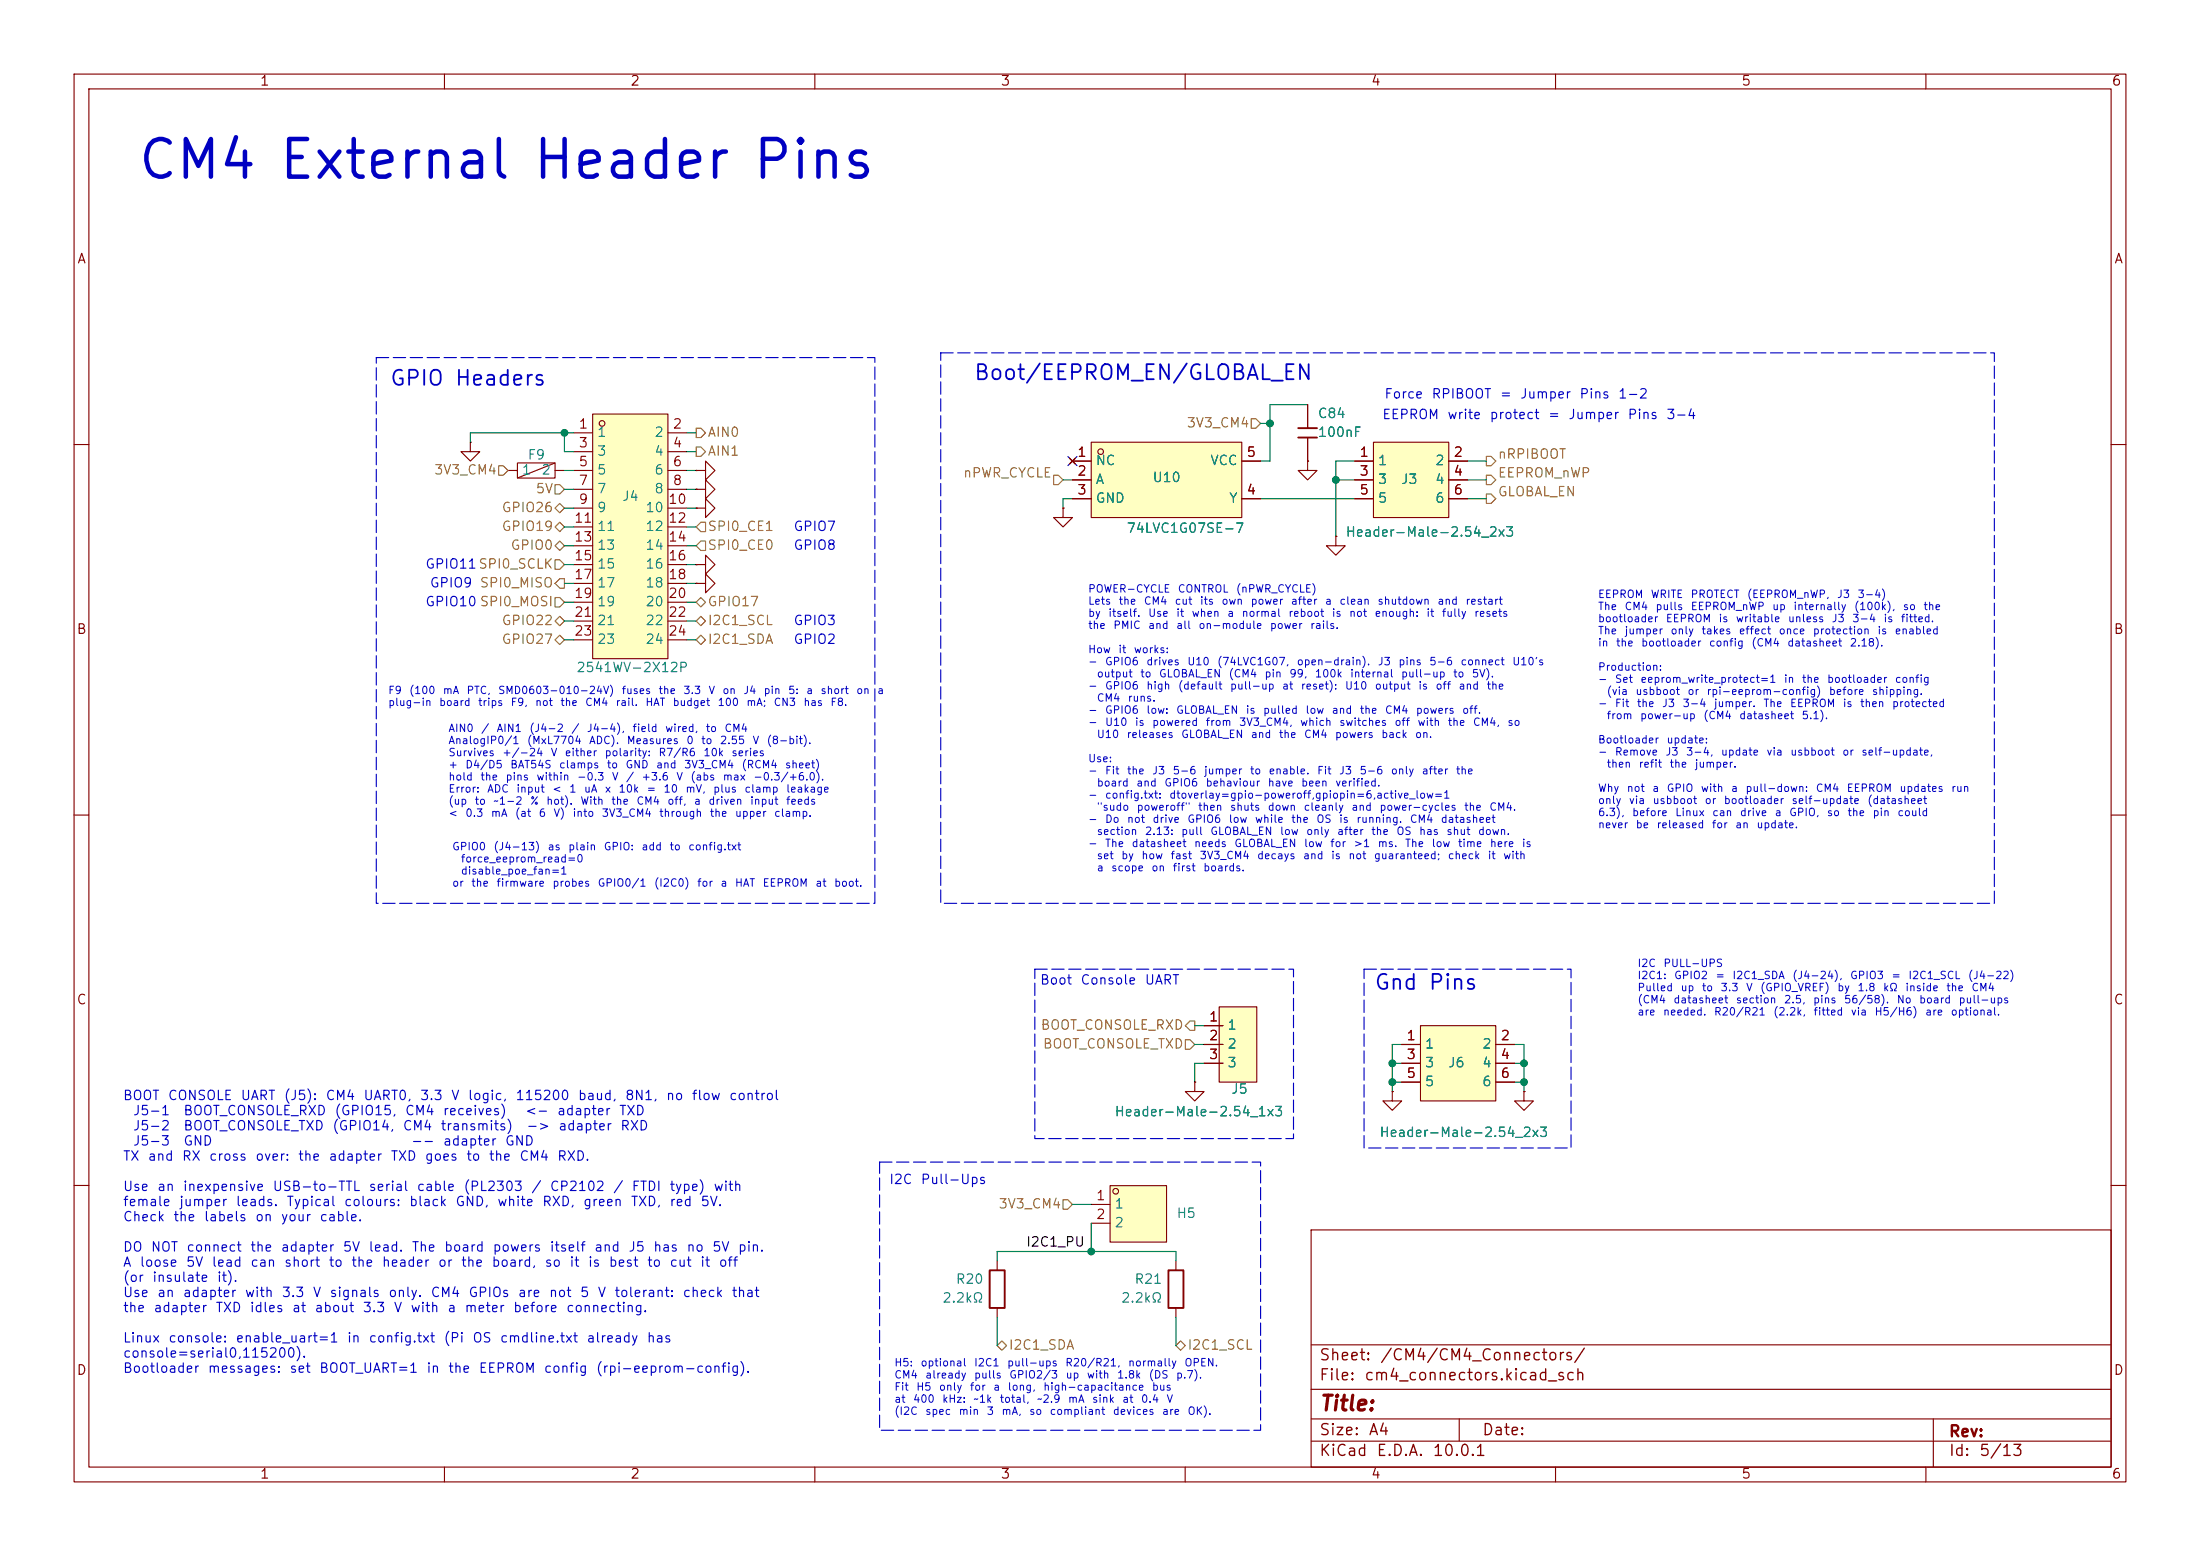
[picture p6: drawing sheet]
<svg xmlns="http://www.w3.org/2000/svg" width="297mm" height="210mm" viewBox="0 0 297 210" stroke-linecap="round" stroke-linejoin="round" font-family="sans-serif">
<g fill="none" stroke="#840000" stroke-width=".15">
<path d="M10 10h277v190h-277zM12 12h273v186h-273zM60 10v2M110 10v2M160 10v2M210 10v2M260 10v2M63.5 59.7v1.3h1.3l-1.3 1.2-1.3-1.2h1.3M63.5 59.7h.1M10 60h2M68.6 63.5h1.2M69.8 62.5h5.1v2h-5.1z"/>
<path d="M74.9 62.5l-5.1 2M74.9 63.5h1.3M94 76.2h1.2v-1.3l1.3 1.3-1.3 1.3v-1.3M94 76.2h.1M94 78.7h1.2v-1.2l1.3 1.2-1.3 1.3v-1.3M94 78.7h.1M94 66h1.2v-1.2l1.3 1.2-1.3 1.3v-1.3M94 66h.1M94 68.6h1.2v-1.3l1.3 1.3-1.3 1.3v-1.3M94 68.6h.1M94 63.5h1.2v-1.3l1.3 1.3-1.3 1.3v-1.3M94 63.5h.1"/>
<path d="M285 60h2M10 110h2M285 110h2M10 160h2M177 166h108v32h-108zM285 160h2M60 198v2M110 198v2M160 198v2M177 194.5h108M177 191.5h108M177 187.5h108"/>
<path d="M177 181.5h108M197 191.5v3M210 198v2M260 198v2M261 191.5v6.5"/>
</g>
<path d="M80 55.9h10.2v33h-10.2z" fill="#ffffc2"/>
<g fill="none" stroke="#840000" stroke-width=".15">
<path d="M77.5 58.4h2.5M80 55.9h10.2v33h-10.2zM90.2 58.4h2.5M77.5 61h2.5M77.5 63.5h2.5M77.5 66h2.5M77.5 68.6h2.5M77.5 71.1h2.5M77.5 73.7h2.5M77.5 76.2h2.5M77.5 78.7h2.5M90.2 61h2.5"/>
<path d="M90.2 63.5h2.5M90.2 66h2.5M90.2 68.6h2.5M90.2 71.1h2.5M90.2 73.7h2.5M90.2 76.2h2.5M90.2 78.7h2.5M77.5 81.3h2.5M77.5 83.8h2.5M77.5 86.4h2.5M90.2 81.3h2.5M90.2 83.8h2.5"/>
<path d="M90.2 86.4h2.5"/>
<circle cx="81.3" cy="57.2" r=".38"/>
</g>
<path d="M164.6 135.9h5.1v10.2h-5.1z" fill="#ffffc2"/>
<path d="M143.5 68.6v1.3h1.3l-1.3 1.2-1.3-1.2h1.3M143.5 68.6h.1M162.6 138.4h2.5M164.6 135.9h5.1v10.2h-5.1zM161.3 146.1v1.2h1.3l-1.3 1.3-1.3-1.3h1.3M161.3 146.1h.1M162.6 141h2.5M162.6 143.5h2.5" fill="none" stroke="#840000" stroke-width=".15"/>
<path d="M147.3 59.7h20.3v10.2h-20.3z" fill="#ffffc2"/>
<g fill="none" stroke="#840000" stroke-width=".15">
<path d="M147.3 59.7h20.3v10.2h-20.3zM176.5 54.6v3.2M176.5 59.1v3.1M144.4 61.8l.8 .8M144.8 62.2h2.5M144.8 64.8h2.5M144.8 67.3h2.5M145.2 61.8l-.8 .8M167.6 62.2h2.6M167.6 67.3h2.6"/>
<circle cx="148.6" cy="61" r=".38"/>
</g>
<path d="M175.3 57.8h2.5M175.3 59.1h2.5" fill="none" stroke="#840000" stroke-width=".25"/>
<path d="M185.4 59.7h10.2v10.2h-10.2z" fill="#ffffc2"/>
<path d="M185.4 59.7h10.2v10.2h-10.2zM176.5 62.2v1.3h1.3l-1.3 1.3-1.2-1.3h1.2M176.5 62.2h.1M180.3 72.4v1.3h1.3l-1.3 1.2-1.2-1.2h1.2M180.3 72.4h.1M182.9 62.2h2.5M182.9 64.8h2.5M182.9 67.3h2.5M195.6 62.2h2.5M195.6 64.8h2.5M195.6 67.3h2.5" fill="none" stroke="#840000" stroke-width=".15"/>
<path d="M149.9 160h7.6v7.6h-7.6z" fill="#ffffc2"/>
<g fill="none" stroke="#840000" stroke-width=".15">
<path d="M147.3 162.6h2.6M147.3 165.1h2.6M149.9 160h7.6v7.6h-7.6z"/>
<circle cx="150.6" cy="160.8" r=".38"/>
</g>
<path d="M191.8 138.4h10.1v10.2h-10.1z" fill="#ffffc2"/>
<g fill="none" stroke="#840000" stroke-width=".15">
<path d="M176.5 54.6v3.2M176.5 59.1v3.1M94 76.2h.1M94 78.7h.1M94 66h.1M94 68.6h.1M94 63.5h.1M143.5 68.6h.1M144.4 61.8l.8 .8M144.8 62.2h2.5M144.8 64.8h2.5M144.8 67.3h2.5"/>
<path d="M145.2 61.8l-.8 .8M167.6 62.2h2.6M167.6 67.3h2.6M176.5 62.2h.1M180.3 72.4h.1M182.9 62.2h2.5M182.9 64.8h2.5M182.9 67.3h2.5M195.6 62.2h2.5M195.6 64.8h2.5M195.6 67.3h2.5M162.6 138.4h2.5"/>
<path d="M191.8 138.4h10.1v10.2h-10.1zM161.3 146.1h.1M162.6 141h2.5M162.6 143.5h2.5M188 147.3v1.3h1.2l-1.2 1.3-1.3-1.3h1.3M188 147.3h.1M189.2 141h2.6M189.2 143.5h2.6M189.2 146.1h2.6M201.9 141h2.6M201.9 143.5h2.6M201.9 146.1h2.6"/>
<path d="M205.7 147.3v1.3h1.3l-1.3 1.3-1.2-1.3h1.2M205.7 147.3h.1M134.6 170.2v1.3M134.6 176.5v1.3M158.7 170.2v1.3M158.7 176.5v1.3"/>
</g>
<path d="M133.6 171.5h2v5h-2zM157.7 171.5h2.1v5h-2.1z" fill="none" stroke="#840000" stroke-width=".25"/>
<g fill="none" stroke="#848400" stroke-width=".15">
<path d="M94 57.8h.6l.6 .6-.6 .7h-.6zM168.9 56.5h.6l.7 .7-.7 .6h-.6zM67.3 62.9h.6l.7 .6-.7 .6h-.6zM74.9 71.1l.7-.6 .6 .6-.6 .7zM74.9 68.6l.7-.7 .6 .7-.6 .6zM74.9 75.6h.7l.6 .6-.6 .6h-.7zM74.9 73.7l.7-.7 .6 .7-.6 .6zM74.9 65.4h.7l.6 .6-.6 .7h-.7zM75.6 78.1h.6v1.3h-.6l-.7-.7zM94 60.3h.6l.6 .7-.6 .6h-.6zM94.6 73h.6v1.3h-.6l-.6-.6zM94.6 70.5h.6v1.3h-.6l-.6-.7z"/>
<path d="M142.2 64.1h.7l.6 .7-.6 .6h-.7zM200.7 64.1h.6l.6 .7-.6 .6h-.6zM200.7 61.6h.6l.6 .6-.6 .7h-.6zM200.7 66.7h.6l.6 .6-.6 .6h-.6zM74.9 80.6h.7l.6 .7-.6 .6h-.7zM74.9 83.8l.7-.6 .6 .6-.6 .7zM74.9 86.4l.7-.7 .6 .7-.6 .6zM94 83.8l.6-.6 .6 .6-.6 .7zM94 86.4l.6-.7 .6 .7-.6 .6zM94 81.3l.6-.7 .6 .7-.6 .6zM160.7 137.8h.6v1.3h-.6l-.7-.7zM160 140.3h.7l.6 .7-.6 .6h-.7z"/>
<path d="M143.5 161.9h.6l.7 .7-.7 .6h-.6zM134.6 181.6l.7-.6 .6 .6-.6 .6zM158.7 181.6l.7-.6 .6 .6-.6 .6z"/>
</g>
<g fill="none" stroke="#008400" stroke-width=".15">
<path d="M76.2 58.4v2.6h1.3M77.5 58.4h-14v1.3M92.7 58.4h1.3M170.2 57.2h1.2M176.5 54.6h-5.1v7.6h-1.2M76.2 63.5h1.3M76.2 76.2h1.3M76.2 73.7h1.3M76.2 71.1h1.3M76.2 68.6h1.3M76.2 66h1.3M76.2 78.7h1.3"/>
<path d="M92.7 63.5h1.3M92.7 76.2h1.3M92.7 73.7h1.3M92.7 71.1h1.3M92.7 68.6h1.3M92.7 66h1.3M92.7 61h1.3M92.7 78.7h1.3M143.5 64.8h1.3M144.8 67.3h-1.3v1.3M170.2 67.3h12.7M180.3 64.8h2.6"/>
<path d="M182.9 62.2h-2.6v10.2M198.1 64.8h2.6M198.1 62.2h2.6M198.1 67.3h2.6M76.2 86.4h1.3M76.2 81.3h1.3M76.2 83.8h1.3M92.7 86.4h1.3M92.7 81.3h1.3M92.7 83.8h1.3M161.3 138.4h1.3M161.3 141h1.3"/>
<path d="M162.6 143.5h-1.3v2.6M188 143.5h1.2M188 146.1h1.2M189.2 141h-1.2v6.3M204.5 143.5h1.2M204.5 141h1.2v6.3M204.5 146.1h1.2M134.6 170.2v-1.3h24.1v1.3M134.6 177.8v3.8M144.8 162.6h2.5M147.3 165.1v3.8M158.7 177.8v3.8"/>
</g>
<path d="M144.2 61.6l1.2 1.2M145.4 61.6l-1.2 1.2" fill="none" stroke="#000084" stroke-width=".15"/>
<path d="M50.8 48.3h67.3v73.6h-67.3zM127 47.6h142.2v74.3h-142.2zM139.7 130.8h34.9v22.9h-34.9zM184.1 130.8h28v24.1h-28zM118.7 156.8h51.5v36.2h-51.5z" fill="none" stroke="#0000c2" stroke-width=".15" stroke-dasharray="1.7 .6"/>
<g fill="#008400" stroke="#008400" stroke-width=".14">
<circle cx="180.3" cy="64.8" r=".46"/>
<circle cx="171.4" cy="57.2" r=".46"/>
<circle cx="76.2" cy="58.4" r=".46"/>
<circle cx="188" cy="143.5" r=".46"/>
<circle cx="205.7" cy="146.1" r=".46"/>
<circle cx="205.7" cy="143.5" r=".46"/>
<circle cx="188" cy="146.1" r=".46"/>
<circle cx="147.3" cy="168.9" r=".46"/>
</g>
<text font-size="5.1" fill="#0000c2" x="18.3" y="25.4">CM4 External Header Pins</text>
<g font-size="2" fill="#0000c2">
<text x="52.5" y="52.6">GPIO Headers</text>
<text x="131.4" y="51.8">Boot/EEPROM_EN/GLOBAL_EN</text>
<text x="185.4" y="134.1">Gnd Pins</text>
</g>
<text font-size="2" fill="#840000" x="178" y="190.9">Title:</text>
<g font-size="1.5" fill="#840000">
<text x="178" y="184">Sheet:</text>
<text x="186.2" y="184">/CM4/CM4_Connectors/</text>
<text x="178" y="186.7">File:</text>
<text x="184.1" y="186.7">cm4_connectors.kicad_sch</text>
<text x="178" y="196.9">KiCad</text>
<text x="178" y="194.1">Size:</text>
<text x="184.7" y="194.1">A4</text>
<text x="185.7" y="196.9">E.D.A.</text>
<text x="193.3" y="196.9">10.0.1</text>
<text x="200" y="194.1">Date:</text>
<text x="263" y="194.3">Rev:</text>
<text x="263" y="196.9">Id:</text>
<text x="267.1" y="196.9">5/13</text>
</g>
<g font-size="1.3" fill="#840000">
<text x="35" y="11.9">1</text>
<text x="85" y="11.9">2</text>
<text x="135" y="11.9">3</text>
<text x="185" y="11.9">4</text>
<text x="235" y="11.9">5</text>
<text x="285" y="11.9">6</text>
<text x="10.3" y="35.9">A</text>
<text x="285.3" y="35.9">A</text>
<text x="78" y="58.2">1</text>
<text x="90.7" y="58.2">2</text>
<text x="78" y="60.7">3</text>
<text x="78" y="63.2">5</text>
<text x="78" y="65.8">7</text>
<text x="90.7" y="60.7">4</text>
<text x="90.7" y="63.2">6</text>
<text x="90.7" y="65.8">8</text>
<text x="145.3" y="62">1</text>
<text x="145.3" y="64.5">2</text>
<text x="168.2" y="62">5</text>
<text x="183.4" y="62">1</text>
<text x="183.4" y="64.5">3</text>
<text x="196.1" y="62">2</text>
<text x="196.1" y="64.5">4</text>
<text x="77.4" y="70.9">11</text>
<text x="78" y="68.3">9</text>
<text x="90.1" y="68.3">10</text>
<text x="90.1" y="70.9">12</text>
<text x="145.3" y="67.1">3</text>
<text x="168.2" y="67.1">4</text>
<text x="183.4" y="67.1">5</text>
<text x="196.1" y="67.1">6</text>
<text x="77.4" y="73.4">13</text>
<text x="77.4" y="75.9">15</text>
<text x="90.1" y="73.4">14</text>
<text x="90.1" y="75.9">16</text>
<text x="77.4" y="78.5">17</text>
<text x="77.4" y="81">19</text>
<text x="77.4" y="83.6">21</text>
<text x="90.1" y="78.5">18</text>
<text x="90.1" y="81">20</text>
<text x="90.1" y="83.6">22</text>
<text x="10.3" y="85.9">B</text>
<text x="77.4" y="86.1">23</text>
<text x="90.1" y="86.1">24</text>
<text x="285.3" y="85.9">B</text>
<text x="10.3" y="135.9">C</text>
<text x="285.3" y="135.9">C</text>
<text x="163.1" y="138.2">1</text>
<text x="163.1" y="140.7">2</text>
<text x="163.1" y="143.3">3</text>
<text x="189.8" y="140.7">1</text>
<text x="189.8" y="143.3">3</text>
<text x="202.5" y="140.7">2</text>
<text x="202.5" y="143.3">4</text>
<text x="189.8" y="145.8">5</text>
<text x="202.5" y="145.8">6</text>
<text x="147.9" y="162.3">1</text>
<text x="147.9" y="164.8">2</text>
<text x="10.3" y="185.9">D</text>
<text x="285.3" y="185.9">D</text>
<text x="35" y="199.9">1</text>
<text x="85" y="199.9">2</text>
<text x="135" y="199.9">3</text>
<text x="185" y="199.9">4</text>
<text x="235" y="199.9">5</text>
<text x="285" y="199.9">6</text>
</g>
<g font-size="1.3" fill="#008484">
<text x="80.5" y="59.3">1</text>
<text x="88.2" y="59.3">2</text>
<text x="177.8" y="59.3">100nF</text>
<text x="177.8" y="56.7">C84</text>
<text x="70.4" y="64.4">1</text>
<text x="71.1" y="62.3">F9</text>
<text x="73" y="64.4">2</text>
<text x="80.5" y="61.8">3</text>
<text x="80.5" y="64.4">5</text>
<text x="88.2" y="61.8">4</text>
<text x="88.2" y="64.4">6</text>
<text x="147.8" y="63.1">NC</text>
<text x="147.8" y="65.6">A</text>
<text x="155.5" y="65.4">U10</text>
<text x="163.3" y="63.1">VCC</text>
<text x="185.9" y="63.1">1</text>
<text x="185.9" y="65.6">3</text>
<text x="189.1" y="65.6">J3</text>
<text x="193.7" y="63.1">2</text>
<text x="193.7" y="65.6">4</text>
<text x="80.5" y="66.9">7</text>
<text x="80.5" y="69.4">9</text>
<text x="80.5" y="72">11</text>
<text x="83.9" y="67.9">J4</text>
<text x="87" y="69.4">10</text>
<text x="87" y="72">12</text>
<text x="88.2" y="66.9">8</text>
<text x="147.8" y="68.2">GND</text>
<text x="165.8" y="68.2">Y</text>
<text x="185.9" y="68.2">5</text>
<text x="193.7" y="68.2">6</text>
<text x="80.5" y="74.5">13</text>
<text x="80.5" y="77.1">15</text>
<text x="87" y="74.5">14</text>
<text x="87" y="77.1">16</text>
<text x="152" y="72.2">74LVC1G07SE-7</text>
<text x="181.6" y="72.7">Header-Male-2.54_2x3</text>
<text x="80.5" y="79.6">17</text>
<text x="80.5" y="82.1">19</text>
<text x="87" y="79.6">18</text>
<text x="87" y="82.1">20</text>
<text x="80.5" y="84.7">21</text>
<text x="80.5" y="87.2">23</text>
<text x="87" y="84.7">22</text>
<text x="87" y="87.2">24</text>
<text x="77.7" y="91">2541WV-2X12P</text>
<text x="165.6" y="139.3">1</text>
<text x="165.6" y="141.8">2</text>
<text x="192.3" y="141.8">1</text>
<text x="200" y="141.8">2</text>
<text x="165.6" y="144.4">3</text>
<text x="166.1" y="147.9">J5</text>
<text x="192.3" y="144.4">3</text>
<text x="192.3" y="146.9">5</text>
<text x="195.4" y="144.4">J6</text>
<text x="200" y="144.4">4</text>
<text x="200" y="146.9">6</text>
<text x="150.4" y="151">Header-Male-2.54_1x3</text>
<text x="186.1" y="153.8">Header-Male-2.54_2x3</text>
<text x="150.4" y="163.4">1</text>
<text x="150.4" y="166">2</text>
<text x="158.8" y="164.7">H5</text>
<text x="128.9" y="173.6">R20</text>
<text x="153.1" y="173.6">R21</text>
<text x="127.1" y="176.1">2.2kΩ</text>
<text x="151.3" y="176.1">2.2kΩ</text>
</g>
<g font-size="1.3" fill="#848400">
<text x="95.4" y="59.3">AIN0</text>
<text x="160.1" y="58">3V3_CM4</text>
<text x="58.5" y="64.4">3V3_CM4</text>
<text x="95.4" y="61.8">AIN1</text>
<text x="129.9" y="64.8">nPWR_CYCLE</text>
<text x="202.1" y="64.8">EEPROM_nWP</text>
<text x="202.1" y="62.2">nRPIBOOT</text>
<text x="67.6" y="72">GPIO19</text>
<text x="67.6" y="69.4">GPIO26</text>
<text x="72.2" y="66.9">5V</text>
<text x="95.4" y="72">SPI0_CE1</text>
<text x="202.1" y="67.3">GLOBAL_EN</text>
<text x="68.9" y="74.5">GPIO0</text>
<text x="95.4" y="74.5">SPI0_CE0</text>
<text x="95.4" y="82.1">GPIO17</text>
<text x="67.6" y="84.7">GPIO22</text>
<text x="67.6" y="87.2">GPIO27</text>
<text x="95.4" y="84.7">I2C1_SCL</text>
<text x="95.4" y="87.2">I2C1_SDA</text>
<text x="140.4" y="139.3">BOOT_CONSOLE_RXD</text>
<text x="140.7" y="141.8">BOOT_CONSOLE_TXD</text>
<text x="134.7" y="163.4">3V3_CM4</text>
<text x="136.1" y="182.5">I2C1_SDA</text>
<text x="160.2" y="182.5">I2C1_SCL</text>
</g>
<g font-size="1.3" fill="#0000c2">
<text x="186.5" y="56.9">EEPROM</text>
<text x="186.8" y="54.1">Force</text>
<text x="193.2" y="54.1">RPIBOOT</text>
<text x="195.3" y="56.9">write</text>
<text x="201" y="56.9">protect</text>
<text x="202.4" y="54.1">=</text>
<text x="205.1" y="54.1">Jumper</text>
<text x="208.9" y="56.9">=</text>
<text x="211.6" y="56.9">Jumper</text>
<text x="213.1" y="54.1">Pins</text>
<text x="218.4" y="54.1">1-2</text>
<text x="219.6" y="56.9">Pins</text>
<text x="224.9" y="56.9">3-4</text>
<text x="107" y="72">GPIO7</text>
<text x="57.3" y="77.1">GPIO11SPI0_SCLK</text>
<text x="107" y="74.5">GPIO8</text>
<text x="57.3" y="82.1">GPIO10 SPI0_MOSI</text>
<text x="57.9" y="79.6">GPIO9 SPI0_MISO</text>
<text x="107" y="87.2">GPIO2</text>
<text x="107" y="84.7">GPIO3</text>
<text x="140.3" y="133.2">Boot</text>
<text x="145.8" y="133.2">Console</text>
<text x="154.4" y="133.2">UART</text>
<text x="16.5" y="148.8">BOOT</text>
<text x="22.6" y="148.8">CONSOLE</text>
<text x="32.4" y="148.8">UART</text>
<text x="38.2" y="148.8">(J5):</text>
<text x="43.9" y="148.8">CM4</text>
<text x="49" y="148.8">UART0,</text>
<text x="56.6" y="148.8">3.3</text>
<text x="60.8" y="148.8">V</text>
<text x="63.1" y="148.8">logic,</text>
<text x="69.5" y="148.8">115200</text>
<text x="77.9" y="148.8">baud,</text>
<text x="84.3" y="148.8">8N1,</text>
<text x="89.8" y="148.8">no</text>
<text x="93.3" y="148.8">flow</text>
<text x="98.3" y="148.8">control</text>
<text x="17.9" y="150.8">J5-1</text>
<text x="17.9" y="152.9">J5-2</text>
<text x="17.9" y="154.9">J5-3</text>
<text x="24.7" y="150.8">BOOT_CONSOLE_RXD</text>
<text x="24.7" y="152.9">BOOT_CONSOLE_TXD</text>
<text x="24.7" y="154.9">GND</text>
<text x="44.8" y="152.9">(GPIO14,</text>
<text x="45.1" y="150.8">(GPIO15,</text>
<text x="54.3" y="152.9">CM4</text>
<text x="54.6" y="150.8">CM4</text>
<text x="55.4" y="154.9">--</text>
<text x="59.4" y="152.9">transmits)</text>
<text x="59.7" y="150.8">receives)</text>
<text x="59.7" y="154.9">adapter</text>
<text x="68.1" y="154.9">GND</text>
<text x="70.8" y="150.8">&lt;-</text>
<text x="71" y="152.9">-&gt;</text>
<text x="75.1" y="150.8">adapter</text>
<text x="75.3" y="152.9">adapter</text>
<text x="83.5" y="150.8">TXD</text>
<text x="83.7" y="152.9">RXD</text>
<text x="16.5" y="157">TX</text>
<text x="16.5" y="161.1">Use</text>
<text x="19.9" y="157">and</text>
<text x="21.1" y="161.1">an</text>
<text x="24.5" y="157">RX</text>
<text x="24.6" y="161.1">inexpensive</text>
<text x="28.1" y="157">cross</text>
<text x="34.4" y="157">over:</text>
<text x="36.7" y="161.1">USB-to-TTL</text>
<text x="40.1" y="157">the</text>
<text x="44.3" y="157">adapter</text>
<text x="49.7" y="161.1">serial</text>
<text x="52.6" y="157">TXD</text>
<text x="56.2" y="161.1">cable</text>
<text x="57.3" y="157">goes</text>
<text x="62.5" y="161.1">(PL2303</text>
<text x="62.8" y="157">to</text>
<text x="65.9" y="157">the</text>
<text x="70" y="157">CM4</text>
<text x="71.6" y="161.1">/</text>
<text x="74.1" y="161.1">CP2102</text>
<text x="75.1" y="157">RXD.</text>
<text x="82.7" y="161.1">/</text>
<text x="85.2" y="161.1">FTDI</text>
<text x="90.3" y="161.1">type)</text>
<text x="96.2" y="161.1">with</text>
<text x="119.9" y="160.1">I2C</text>
<text x="124.2" y="160.1">Pull-Ups</text>
<text x="16.5" y="163.1">female</text>
<text x="16.5" y="165.2">Check</text>
<text x="23.3" y="165.2">the</text>
<text x="24.1" y="163.1">jumper</text>
<text x="27.4" y="165.2">labels</text>
<text x="31.7" y="163.1">leads.</text>
<text x="34.4" y="165.2">on</text>
<text x="37.8" y="165.2">your</text>
<text x="38.6" y="163.1">Typical</text>
<text x="43" y="165.2">cable.</text>
<text x="46.4" y="163.1">colours:</text>
<text x="55.1" y="163.1">black</text>
<text x="61.4" y="163.1">GND,</text>
<text x="67" y="163.1">white</text>
<text x="73.1" y="163.1">RXD,</text>
<text x="78.6" y="163.1">green</text>
<text x="85.1" y="163.1">TXD,</text>
<text x="90.3" y="163.1">red</text>
<text x="94.5" y="163.1">5V.</text>
<text x="16.5" y="169.2">DO</text>
<text x="16.5" y="171.3">A</text>
<text x="16.5" y="173.3">(or</text>
<text x="18.8" y="171.3">loose</text>
<text x="20.3" y="169.2">NOT</text>
<text x="20.5" y="173.3">insulate</text>
<text x="25" y="171.3">5V</text>
<text x="25.1" y="169.2">connect</text>
<text x="28.5" y="171.3">lead</text>
<text x="29.2" y="173.3">it).</text>
<text x="33.7" y="169.2">the</text>
<text x="33.7" y="171.3">can</text>
<text x="37.8" y="169.2">adapter</text>
<text x="38.3" y="171.3">short</text>
<text x="44.3" y="171.3">to</text>
<text x="46.2" y="169.2">5V</text>
<text x="47.3" y="171.3">the</text>
<text x="49.7" y="169.2">lead.</text>
<text x="51.5" y="171.3">header</text>
<text x="55.5" y="169.2">The</text>
<text x="59" y="171.3">or</text>
<text x="59.9" y="169.2">board</text>
<text x="62.1" y="171.3">the</text>
<text x="66.3" y="171.3">board,</text>
<text x="66.4" y="169.2">powers</text>
<text x="73.4" y="171.3">so</text>
<text x="74.1" y="169.2">itself</text>
<text x="76.8" y="171.3">it</text>
<text x="79.3" y="171.3">is</text>
<text x="80.1" y="169.2">and</text>
<text x="82.1" y="171.3">best</text>
<text x="84.7" y="169.2">J5</text>
<text x="87.3" y="171.3">to</text>
<text x="88.1" y="169.2">has</text>
<text x="90.3" y="171.3">cut</text>
<text x="92.6" y="169.2">no</text>
<text x="94.4" y="171.3">it</text>
<text x="96.1" y="169.2">5V</text>
<text x="96.9" y="171.3">off</text>
<text x="99.5" y="169.2">pin.</text>
<text x="16.5" y="175.4">Use</text>
<text x="16.5" y="177.4">the</text>
<text x="20.6" y="177.4">adapter</text>
<text x="21.1" y="175.4">an</text>
<text x="24.6" y="175.4">adapter</text>
<text x="29" y="177.4">TXD</text>
<text x="33" y="175.4">with</text>
<text x="33.6" y="177.4">idles</text>
<text x="37.9" y="175.4">3.3</text>
<text x="39.3" y="177.4">at</text>
<text x="42.1" y="175.4">V</text>
<text x="42.4" y="177.4">about</text>
<text x="44.4" y="175.4">signals</text>
<text x="48.9" y="177.4">3.3</text>
<text x="52.3" y="175.4">only.</text>
<text x="53.1" y="177.4">V</text>
<text x="55.3" y="177.4">with</text>
<text x="58" y="175.4">CM4</text>
<text x="60.3" y="177.4">a</text>
<text x="62.6" y="177.4">meter</text>
<text x="63.2" y="175.4">GPIOs</text>
<text x="69.2" y="177.4">before</text>
<text x="69.8" y="175.4">are</text>
<text x="74" y="175.4">not</text>
<text x="76.3" y="177.4">connecting.</text>
<text x="78.2" y="175.4">5</text>
<text x="80.6" y="175.4">V</text>
<text x="82.9" y="175.4">tolerant:</text>
<text x="92.1" y="175.4">check</text>
<text x="98.7" y="175.4">that</text>
<text x="16.5" y="181.5">Linux</text>
<text x="16.5" y="183.6">console=serial0,115200).</text>
<text x="16.5" y="185.6">Bootloader</text>
<text x="22.6" y="181.5">console:</text>
<text x="28" y="185.6">messages:</text>
<text x="31.7" y="181.5">enable_uart=1</text>
<text x="39" y="185.6">set</text>
<text x="43" y="185.6">BOOT_UART=1</text>
<text x="46.8" y="181.5">in</text>
<text x="49.7" y="181.5">config.txt</text>
<text x="57.5" y="185.6">in</text>
<text x="59.8" y="181.5">(Pi</text>
<text x="60.4" y="185.6">the</text>
<text x="63.7" y="181.5">OS</text>
<text x="64.5" y="185.6">EEPROM</text>
<text x="67.4" y="181.5">cmdline.txt</text>
<text x="73.3" y="185.6">config</text>
<text x="79.1" y="181.5">already</text>
<text x="80.4" y="185.6">(rpi-eeprom-config).</text>
<text x="87.2" y="181.5">has</text>
</g>
<text font-size="1.3" x="138.4" y="168.6">I2C1_PU</text>
<g font-size="1" fill="#0000c2">
<text x="146.8" y="80.2">POWER-CYCLE</text>
<text x="146.8" y="81.9">Lets</text>
<text x="146.8" y="83.5">by</text>
<text x="149.5" y="83.5">itself.</text>
<text x="150.9" y="81.9">the</text>
<text x="154.3" y="81.9">CM4</text>
<text x="154.9" y="83.5">Use</text>
<text x="158.5" y="81.9">cut</text>
<text x="158.7" y="83.5">it</text>
<text x="158.9" y="80.2">CONTROL</text>
<text x="160.8" y="83.5">when</text>
<text x="161.9" y="81.9">its</text>
<text x="164.8" y="81.9">own</text>
<text x="165.6" y="83.5">a</text>
<text x="166.8" y="80.2">(nPWR_CYCLE)</text>
<text x="167.5" y="83.5">normal</text>
<text x="168.8" y="81.9">power</text>
<text x="173.8" y="83.5">reboot</text>
<text x="174.2" y="81.9">after</text>
<text x="178.8" y="81.9">a</text>
<text x="179.7" y="83.5">is</text>
<text x="180.7" y="81.9">clean</text>
<text x="182" y="83.5">not</text>
<text x="185.5" y="83.5">enough:</text>
<text x="185.9" y="81.9">shutdown</text>
<text x="192.5" y="83.5">it</text>
<text x="194" y="81.9">and</text>
<text x="194.6" y="83.5">fully</text>
<text x="197.8" y="81.9">restart</text>
<text x="198.9" y="83.5">resets</text>
<text x="215.6" y="81">EEPROM</text>
<text x="215.6" y="82.6">The</text>
<text x="219.2" y="82.6">CM4</text>
<text x="222.8" y="81">WRITE</text>
<text x="223.4" y="82.6">pulls</text>
<text x="228.2" y="81">PROTECT</text>
<text x="228.2" y="82.6">EEPROM_nWP</text>
<text x="235.8" y="81">(EEPROM_nWP,</text>
<text x="239.2" y="82.6">up</text>
<text x="242" y="82.6">internally</text>
<text x="247.9" y="81">J3</text>
<text x="250.2" y="82.6">(100k),</text>
<text x="250.7" y="81">3-4)</text>
<text x="256.8" y="82.6">so</text>
<text x="259.6" y="82.6">the</text>
<text x="146.8" y="85.1">the</text>
<text x="146.8" y="88.4">How</text>
<text x="150.2" y="85.1">PMIC</text>
<text x="150.9" y="88.4">it</text>
<text x="153" y="88.4">works:</text>
<text x="154.9" y="85.1">and</text>
<text x="158.7" y="85.1">all</text>
<text x="161.7" y="85.1">on-module</text>
<text x="171.4" y="85.1">power</text>
<text x="176.8" y="85.1">rails.</text>
<text x="215.6" y="84.2">bootloader</text>
<text x="215.6" y="85.9">The</text>
<text x="215.6" y="87.5">in</text>
<text x="218.1" y="87.5">the</text>
<text x="219.2" y="85.9">jumper</text>
<text x="221.5" y="87.5">bootloader</text>
<text x="224.8" y="84.2">EEPROM</text>
<text x="225.4" y="85.9">only</text>
<text x="229.6" y="85.9">takes</text>
<text x="230.6" y="87.5">config</text>
<text x="231.9" y="84.2">is</text>
<text x="234.3" y="84.2">writable</text>
<text x="234.7" y="85.9">effect</text>
<text x="236.4" y="87.5">(CM4</text>
<text x="240" y="85.9">once</text>
<text x="241.2" y="87.5">datasheet</text>
<text x="241.3" y="84.2">unless</text>
<text x="244.7" y="85.9">protection</text>
<text x="247.2" y="84.2">J3</text>
<text x="249.6" y="87.5">2.18).</text>
<text x="250" y="84.2">3-4</text>
<text x="253.4" y="85.9">is</text>
<text x="254.2" y="84.2">is</text>
<text x="255.7" y="85.9">enabled</text>
<text x="256.5" y="84.2">fitted.</text>
<text x="52.3" y="93.9">F9</text>
<text x="52.3" y="95.5">plug-in</text>
<text x="55.2" y="93.9">(100</text>
<text x="59.2" y="95.5">board</text>
<text x="59.7" y="93.9">mA</text>
<text x="62.9" y="93.9">PTC,</text>
<text x="64.5" y="95.5">trips</text>
<text x="67.2" y="93.9">SMD0603-010-24V)</text>
<text x="68.9" y="95.5">F9,</text>
<text x="72.2" y="95.5">not</text>
<text x="75.6" y="95.5">the</text>
<text x="78.9" y="95.5">CM4</text>
<text x="83" y="95.5">rail.</text>
<text x="83.8" y="93.9">fuses</text>
<text x="87" y="95.5">HAT</text>
<text x="88.8" y="93.9">the</text>
<text x="90.7" y="95.5">budget</text>
<text x="92.2" y="93.9">3.3</text>
<text x="95.6" y="93.9">V</text>
<text x="96.8" y="95.5">100</text>
<text x="97.4" y="93.9">on</text>
<text x="100.3" y="93.9">J4</text>
<text x="100.7" y="95.5">mA;</text>
<text x="103" y="93.9">pin</text>
<text x="104.4" y="95.5">CN3</text>
<text x="106.3" y="93.9">5:</text>
<text x="108.4" y="95.5">has</text>
<text x="108.8" y="93.9">a</text>
<text x="110.7" y="93.9">short</text>
<text x="112" y="95.5">F8.</text>
<text x="115.5" y="93.9">on</text>
<text x="118.3" y="93.9">a</text>
<text x="146.8" y="90">-</text>
<text x="146.8" y="93.3">-</text>
<text x="148" y="91.7">output</text>
<text x="148" y="94.9">CM4</text>
<text x="149.1" y="90">GPIO6</text>
<text x="149.1" y="93.3">GPIO6</text>
<text x="152.2" y="94.9">runs.</text>
<text x="153.9" y="91.7">to</text>
<text x="154.7" y="90">drives</text>
<text x="154.7" y="93.3">high</text>
<text x="156.4" y="91.7">GLOBAL_EN</text>
<text x="158.9" y="93.3">(default</text>
<text x="160.2" y="90">U10</text>
<text x="164.2" y="90">(74LVC1G07,</text>
<text x="165.8" y="91.7">(CM4</text>
<text x="166" y="93.3">pull-up</text>
<text x="170.6" y="91.7">pin</text>
<text x="173" y="93.3">at</text>
<text x="174" y="91.7">99,</text>
<text x="175" y="90">open-drain).</text>
<text x="175.5" y="93.3">reset):</text>
<text x="177.4" y="91.7">100k</text>
<text x="181.5" y="93.3">U10</text>
<text x="182.2" y="91.7">internal</text>
<text x="185.5" y="93.3">output</text>
<text x="185.9" y="90">J3</text>
<text x="188.7" y="90">pins</text>
<text x="189.1" y="91.7">pull-up</text>
<text x="191.4" y="93.3">is</text>
<text x="192.9" y="90">5-6</text>
<text x="193.7" y="93.3">off</text>
<text x="196.1" y="91.7">to</text>
<text x="196.8" y="93.3">and</text>
<text x="197.1" y="90">connect</text>
<text x="198.6" y="91.7">5V).</text>
<text x="200.6" y="93.3">the</text>
<text x="204.1" y="90">U10's</text>
<text x="215.6" y="90.8">Production:</text>
<text x="215.6" y="92.4">-</text>
<text x="215.6" y="95.7">-</text>
<text x="216.8" y="94">(via</text>
<text x="217.9" y="92.4">Set</text>
<text x="217.9" y="95.7">Fit</text>
<text x="220.7" y="94">usbboot</text>
<text x="220.9" y="95.7">the</text>
<text x="221.4" y="92.4">eeprom_write_protect=1</text>
<text x="224.3" y="95.7">J3</text>
<text x="227.1" y="95.7">3-4</text>
<text x="227.7" y="94">or</text>
<text x="230.3" y="94">rpi-eeprom-config)</text>
<text x="231.3" y="95.7">jumper.</text>
<text x="238" y="95.7">The</text>
<text x="240.7" y="92.4">in</text>
<text x="241.6" y="95.7">EEPROM</text>
<text x="243.2" y="92.4">the</text>
<text x="246.6" y="92.4">bootloader</text>
<text x="246.8" y="94">before</text>
<text x="248.7" y="95.7">is</text>
<text x="251" y="95.7">then</text>
<text x="252.6" y="94">shipping.</text>
<text x="255.3" y="95.7">protected</text>
<text x="255.7" y="92.4">config</text>
<text x="60.5" y="99">AIN0</text>
<text x="60.5" y="100.7">AnalogIP0/1</text>
<text x="64.9" y="99">/</text>
<text x="67" y="99">AIN1</text>
<text x="71.1" y="100.7">(MxL7704</text>
<text x="71.4" y="99">(J4-2</text>
<text x="77" y="99">/</text>
<text x="79.1" y="99">J4-4),</text>
<text x="79.4" y="100.7">ADC).</text>
<text x="84.5" y="100.7">Measures</text>
<text x="85.3" y="99">field</text>
<text x="89.7" y="99">wired,</text>
<text x="92.6" y="100.7">0</text>
<text x="94.6" y="100.7">to</text>
<text x="95.2" y="99">to</text>
<text x="97.1" y="100.7">2.55</text>
<text x="97.7" y="99">CM4</text>
<text x="101.5" y="100.7">V</text>
<text x="103.4" y="100.7">(8-bit).</text>
<text x="146.8" y="96.6">-</text>
<text x="146.8" y="98.2">-</text>
<text x="148" y="99.9">U10</text>
<text x="149.1" y="96.6">GPIO6</text>
<text x="149.1" y="98.2">U10</text>
<text x="152" y="99.9">releases</text>
<text x="153.1" y="98.2">is</text>
<text x="154.7" y="96.6">low:</text>
<text x="155.5" y="98.2">powered</text>
<text x="158.7" y="96.6">GLOBAL_EN</text>
<text x="159.4" y="99.9">GLOBAL_EN</text>
<text x="162.7" y="98.2">from</text>
<text x="167.2" y="98.2">3V3_CM4,</text>
<text x="168.1" y="96.6">is</text>
<text x="168.8" y="99.9">and</text>
<text x="170.4" y="96.6">pulled</text>
<text x="172.6" y="99.9">the</text>
<text x="175.4" y="98.2">which</text>
<text x="176" y="99.9">CM4</text>
<text x="176.2" y="96.6">low</text>
<text x="179.7" y="96.6">and</text>
<text x="180.1" y="99.9">powers</text>
<text x="180.7" y="98.2">switches</text>
<text x="183.5" y="96.6">the</text>
<text x="186.4" y="99.9">back</text>
<text x="186.9" y="96.6">CM4</text>
<text x="188.2" y="98.2">off</text>
<text x="190.9" y="99.9">on.</text>
<text x="191.1" y="96.6">powers</text>
<text x="191.3" y="98.2">with</text>
<text x="195.4" y="98.2">the</text>
<text x="197.3" y="96.6">off.</text>
<text x="198.8" y="98.2">CM4,</text>
<text x="203.4" y="98.2">so</text>
<text x="215.6" y="100.6">Bootloader</text>
<text x="216.8" y="97.3">from</text>
<text x="221.3" y="97.3">power-up</text>
<text x="224.9" y="100.6">update:</text>
<text x="229.9" y="97.3">(CM4</text>
<text x="234.7" y="97.3">datasheet</text>
<text x="243.1" y="97.3">5.1).</text>
<text x="60.5" y="102.3">Survives</text>
<text x="60.5" y="104">+</text>
<text x="60.5" y="105.6">hold</text>
<text x="60.5" y="107.2">Error:</text>
<text x="62.7" y="104">D4/D5</text>
<text x="64.8" y="105.6">the</text>
<text x="65.7" y="107.2">ADC</text>
<text x="67.7" y="102.3">+/-24</text>
<text x="68.2" y="105.6">pins</text>
<text x="68.8" y="104">BAT54S</text>
<text x="69.6" y="107.2">input</text>
<text x="72.3" y="105.6">within</text>
<text x="74.3" y="102.3">V</text>
<text x="74.5" y="107.2">&lt;</text>
<text x="75.4" y="104">clamps</text>
<text x="76.2" y="102.3">either</text>
<text x="76.8" y="107.2">1</text>
<text x="77.8" y="105.6">-0.3</text>
<text x="78.8" y="107.2">uA</text>
<text x="81.5" y="102.3">polarity:</text>
<text x="81.6" y="107.2">x</text>
<text x="81.8" y="104">to</text>
<text x="82.5" y="105.6">V</text>
<text x="83.4" y="107.2">10k</text>
<text x="84.4" y="104">GND</text>
<text x="84.4" y="105.6">/</text>
<text x="86.5" y="105.6">+3.6</text>
<text x="87.2" y="107.2">=</text>
<text x="88.5" y="104">and</text>
<text x="88.8" y="102.3">R7/R6</text>
<text x="89.5" y="107.2">10</text>
<text x="91.2" y="105.6">V</text>
<text x="92.3" y="104">3V3_CM4</text>
<text x="92.5" y="107.2">mV,</text>
<text x="93.1" y="105.6">(abs</text>
<text x="94.9" y="102.3">10k</text>
<text x="96.2" y="107.2">plus</text>
<text x="97.5" y="105.6">max</text>
<text x="98.7" y="102.3">series</text>
<text x="100" y="104">(RCM4</text>
<text x="100.4" y="107.2">clamp</text>
<text x="101.6" y="105.6">-0.3/+6.0).</text>
<text x="105.9" y="104">sheet)</text>
<text x="106" y="107.2">leakage</text>
<text x="146.8" y="103.1">Use:</text>
<text x="146.8" y="104.8">-</text>
<text x="148" y="106.4">board</text>
<text x="149.1" y="104.8">Fit</text>
<text x="152.1" y="104.8">the</text>
<text x="153.3" y="106.4">and</text>
<text x="155.5" y="104.8">J3</text>
<text x="157.1" y="106.4">GPIO6</text>
<text x="158.2" y="104.8">5-6</text>
<text x="162.5" y="104.8">jumper</text>
<text x="162.7" y="106.4">behaviour</text>
<text x="168.7" y="104.8">to</text>
<text x="171.1" y="106.4">have</text>
<text x="171.2" y="104.8">enable.</text>
<text x="175.6" y="106.4">been</text>
<text x="177.7" y="104.8">Fit</text>
<text x="180.2" y="106.4">verified.</text>
<text x="180.7" y="104.8">J3</text>
<text x="183.5" y="104.8">5-6</text>
<text x="187.7" y="104.8">only</text>
<text x="191.9" y="104.8">after</text>
<text x="196.5" y="104.8">the</text>
<text x="215.6" y="102.2">-</text>
<text x="215.6" y="107.1">Why</text>
<text x="216.8" y="103.9">then</text>
<text x="217.9" y="102.2">Remove</text>
<text x="219.5" y="107.1">not</text>
<text x="221.1" y="103.9">refit</text>
<text x="223" y="107.1">a</text>
<text x="224.8" y="102.2">J3</text>
<text x="224.9" y="107.1">GPIO</text>
<text x="225.3" y="103.9">the</text>
<text x="227.5" y="102.2">3-4,</text>
<text x="228.7" y="103.9">jumper.</text>
<text x="229.5" y="107.1">with</text>
<text x="232.2" y="102.2">update</text>
<text x="233.6" y="107.1">a</text>
<text x="235.6" y="107.1">pull-down:</text>
<text x="238.4" y="102.2">via</text>
<text x="241.6" y="102.2">usbboot</text>
<text x="245" y="107.1">CM4</text>
<text x="248.6" y="102.2">or</text>
<text x="249.2" y="107.1">EEPROM</text>
<text x="251.2" y="102.2">self-update,</text>
<text x="256.3" y="107.1">updates</text>
<text x="263.3" y="107.1">run</text>
<text x="60.5" y="108.9">(up</text>
<text x="60.5" y="110.5">&lt;</text>
<text x="62.7" y="110.5">0.3</text>
<text x="64" y="108.9">to</text>
<text x="66.2" y="110.5">mA</text>
<text x="66.5" y="108.9">~1-2</text>
<text x="69.4" y="110.5">(at</text>
<text x="71.5" y="108.9">%</text>
<text x="72.6" y="110.5">6</text>
<text x="73.7" y="108.9">hot).</text>
<text x="74.6" y="110.5">V)</text>
<text x="77.2" y="110.5">into</text>
<text x="78.3" y="108.9">With</text>
<text x="81.1" y="110.5">3V3_CM4</text>
<text x="82.4" y="108.9">the</text>
<text x="85.8" y="108.9">CM4</text>
<text x="88.9" y="110.5">through</text>
<text x="90" y="108.9">off,</text>
<text x="93.6" y="108.9">a</text>
<text x="95.6" y="108.9">driven</text>
<text x="95.7" y="110.5">the</text>
<text x="99.1" y="110.5">upper</text>
<text x="101.2" y="108.9">input</text>
<text x="104.4" y="110.5">clamp.</text>
<text x="106" y="108.9">feeds</text>
<text x="146.8" y="108">-</text>
<text x="146.8" y="111.3">-</text>
<text x="148" y="109.7">&quot;sudo</text>
<text x="148" y="112.9">section</text>
<text x="149.1" y="108">config.txt:</text>
<text x="149.1" y="111.3">Do</text>
<text x="152.1" y="111.3">not</text>
<text x="153.4" y="109.7">poweroff&quot;</text>
<text x="154.5" y="112.9">2.13:</text>
<text x="155.5" y="111.3">drive</text>
<text x="157.8" y="108">dtoverlay=gpio-poweroff,gpiopin=6,active_low=1</text>
<text x="159.4" y="112.9">pull</text>
<text x="160.2" y="111.3">GPIO6</text>
<text x="161.7" y="109.7">then</text>
<text x="163.3" y="112.9">GLOBAL_EN</text>
<text x="165.8" y="111.3">low</text>
<text x="166" y="109.7">shuts</text>
<text x="169.3" y="111.3">while</text>
<text x="171.1" y="109.7">down</text>
<text x="172.7" y="112.9">low</text>
<text x="174.2" y="111.3">the</text>
<text x="175.9" y="109.7">cleanly</text>
<text x="176.3" y="112.9">only</text>
<text x="177.6" y="111.3">OS</text>
<text x="180.4" y="112.9">after</text>
<text x="180.7" y="111.3">is</text>
<text x="182.4" y="109.7">and</text>
<text x="183" y="111.3">running.</text>
<text x="185" y="112.9">the</text>
<text x="186.1" y="109.7">power-cycles</text>
<text x="188.4" y="112.9">OS</text>
<text x="190.2" y="111.3">CM4</text>
<text x="191.5" y="112.9">has</text>
<text x="194.4" y="111.3">datasheet</text>
<text x="195.2" y="112.9">shut</text>
<text x="197.6" y="109.7">the</text>
<text x="199.5" y="112.9">down.</text>
<text x="201" y="109.7">CM4.</text>
<text x="215.6" y="108.8">only</text>
<text x="215.6" y="110.4">6.3),</text>
<text x="215.6" y="112">never</text>
<text x="219.8" y="108.8">via</text>
<text x="220.3" y="110.4">before</text>
<text x="220.7" y="112">be</text>
<text x="223" y="108.8">usbboot</text>
<text x="223.6" y="112">released</text>
<text x="226.1" y="110.4">Linux</text>
<text x="230.1" y="108.8">or</text>
<text x="231" y="112">for</text>
<text x="231.1" y="110.4">can</text>
<text x="232.6" y="108.8">bootloader</text>
<text x="234.2" y="112">an</text>
<text x="234.8" y="110.4">drive</text>
<text x="237" y="112">update.</text>
<text x="239.5" y="110.4">a</text>
<text x="241.5" y="110.4">GPIO,</text>
<text x="241.8" y="108.8">self-update</text>
<text x="246.5" y="110.4">so</text>
<text x="249.3" y="110.4">the</text>
<text x="252" y="108.8">(datasheet</text>
<text x="252.7" y="110.4">pin</text>
<text x="256.1" y="110.4">could</text>
<text x="61" y="115">GPIO0</text>
<text x="61" y="119.9">or</text>
<text x="62.1" y="116.7">force_eeprom_read=0</text>
<text x="62.1" y="118.3">disable_poe_fan=1</text>
<text x="63.5" y="119.9">the</text>
<text x="66.5" y="115">(J4-13)</text>
<text x="66.9" y="119.9">firmware</text>
<text x="73.9" y="115">as</text>
<text x="74.5" y="119.9">probes</text>
<text x="76.6" y="115">plain</text>
<text x="80.6" y="119.9">GPIO0/1</text>
<text x="81.4" y="115">GPIO:</text>
<text x="86.5" y="115">add</text>
<text x="88.2" y="119.9">(I2C0)</text>
<text x="90.3" y="115">to</text>
<text x="92.8" y="115">config.txt</text>
<text x="94" y="119.9">for</text>
<text x="97.2" y="119.9">a</text>
<text x="99.1" y="119.9">HAT</text>
<text x="102.9" y="119.9">EEPROM</text>
<text x="110" y="119.9">at</text>
<text x="112.5" y="119.9">boot.</text>
<text x="146.8" y="114.6">-</text>
<text x="148" y="116.2">set</text>
<text x="148" y="117.8">a</text>
<text x="149.1" y="114.6">The</text>
<text x="149.9" y="117.8">scope</text>
<text x="151.3" y="116.2">by</text>
<text x="152.7" y="114.6">datasheet</text>
<text x="154" y="116.2">how</text>
<text x="155.4" y="117.8">on</text>
<text x="157.9" y="116.2">fast</text>
<text x="158.2" y="117.8">first</text>
<text x="161.1" y="114.6">needs</text>
<text x="161.9" y="116.2">3V3_CM4</text>
<text x="162.4" y="117.8">boards.</text>
<text x="166.6" y="114.6">GLOBAL_EN</text>
<text x="169.6" y="116.2">decays</text>
<text x="175.8" y="116.2">and</text>
<text x="175.9" y="114.6">low</text>
<text x="179.5" y="114.6">for</text>
<text x="179.6" y="116.2">is</text>
<text x="181.9" y="116.2">not</text>
<text x="182.7" y="114.6">&gt;1</text>
<text x="185.4" y="116.2">guaranteed;</text>
<text x="185.9" y="114.6">ms.</text>
<text x="189.6" y="114.6">The</text>
<text x="193.2" y="114.6">low</text>
<text x="195.4" y="116.2">check</text>
<text x="196.7" y="114.6">time</text>
<text x="200.8" y="116.2">it</text>
<text x="201" y="114.6">here</text>
<text x="202.8" y="116.2">with</text>
<text x="205.4" y="114.6">is</text>
<text x="221" y="130.8">I2C</text>
<text x="224.5" y="130.8">PULL-UPS</text>
<text x="221" y="132.4">I2C1:</text>
<text x="221" y="134">Pulled</text>
<text x="221" y="135.7">(CM4</text>
<text x="221" y="137.3">are</text>
<text x="224.4" y="137.3">needed.</text>
<text x="225.8" y="135.7">datasheet</text>
<text x="225.9" y="132.4">GPIO2</text>
<text x="226.8" y="134">up</text>
<text x="229.7" y="134">to</text>
<text x="231.3" y="137.3">R20/R21</text>
<text x="231.5" y="132.4">=</text>
<text x="232.2" y="134">3.3</text>
<text x="233.8" y="132.4">I2C1_SDA</text>
<text x="234.3" y="135.7">section</text>
<text x="235.6" y="134">V</text>
<text x="237.5" y="134">(GPIO_VREF)</text>
<text x="239.3" y="137.3">(2.2k,</text>
<text x="240.8" y="135.7">2.5,</text>
<text x="241.9" y="132.4">(J4-24),</text>
<text x="244.7" y="135.7">pins</text>
<text x="244.7" y="137.3">fitted</text>
<text x="248" y="134">by</text>
<text x="248.9" y="135.7">56/58).</text>
<text x="249.7" y="132.4">GPIO3</text>
<text x="249.8" y="137.3">via</text>
<text x="250.7" y="134">1.8</text>
<text x="253" y="137.3">H5/H6)</text>
<text x="254.1" y="134">kΩ</text>
<text x="255.3" y="132.4">=</text>
<text x="256" y="135.7">No</text>
<text x="257.1" y="134">inside</text>
<text x="257.5" y="132.4">I2C1_SCL</text>
<text x="259" y="135.7">board</text>
<text x="259.8" y="137.3">are</text>
<text x="262.7" y="134">the</text>
<text x="263.3" y="137.3">optional.</text>
<text x="264.3" y="135.7">pull-ups</text>
<text x="265.6" y="132.4">(J4-22)</text>
<text x="266.1" y="134">CM4</text>
<text x="120.6" y="184.7">H5:</text>
<text x="124.2" y="184.7">optional</text>
<text x="131.4" y="184.7">I2C1</text>
<text x="135.9" y="184.7">pull-ups</text>
<text x="143.7" y="184.7">R20/R21,</text>
<text x="152.2" y="184.7">normally</text>
<text x="159.8" y="184.7">OPEN.</text>
<text x="120.6" y="186.3">CM4</text>
<text x="120.6" y="187.9">Fit</text>
<text x="120.6" y="189.6">at</text>
<text x="120.6" y="191.2">(I2C</text>
<text x="123.2" y="189.6">400</text>
<text x="123.6" y="187.9">H5</text>
<text x="124.8" y="186.3">already</text>
<text x="124.8" y="191.2">spec</text>
<text x="126.7" y="187.9">only</text>
<text x="127.1" y="189.6">kHz:</text>
<text x="129.3" y="191.2">min</text>
<text x="130.8" y="187.9">for</text>
<text x="131.3" y="189.6">~1k</text>
<text x="131.4" y="186.3">pulls</text>
<text x="133.1" y="191.2">3</text>
<text x="134" y="187.9">a</text>
<text x="134.9" y="189.6">total,</text>
<text x="135.1" y="191.2">mA,</text>
<text x="136" y="187.9">long,</text>
<text x="136.2" y="186.3">GPIO2/3</text>
<text x="138.9" y="191.2">so</text>
<text x="139.9" y="189.6">~2.9</text>
<text x="140.8" y="187.9">high-capacitance</text>
<text x="141.6" y="191.2">compliant</text>
<text x="143.8" y="186.3">up</text>
<text x="144.1" y="189.6">mA</text>
<text x="146.6" y="186.3">with</text>
<text x="147.3" y="189.6">sink</text>
<text x="150.2" y="191.2">devices</text>
<text x="150.7" y="186.3">1.8k</text>
<text x="151.4" y="189.6">at</text>
<text x="153.9" y="189.6">0.4</text>
<text x="155" y="186.3">(DS</text>
<text x="155.4" y="187.9">bus</text>
<text x="156.8" y="191.2">are</text>
<text x="157.4" y="189.6">V</text>
<text x="158.7" y="186.3">p.7).</text>
<text x="160.2" y="191.2">OK).</text>
</g>
</svg>
